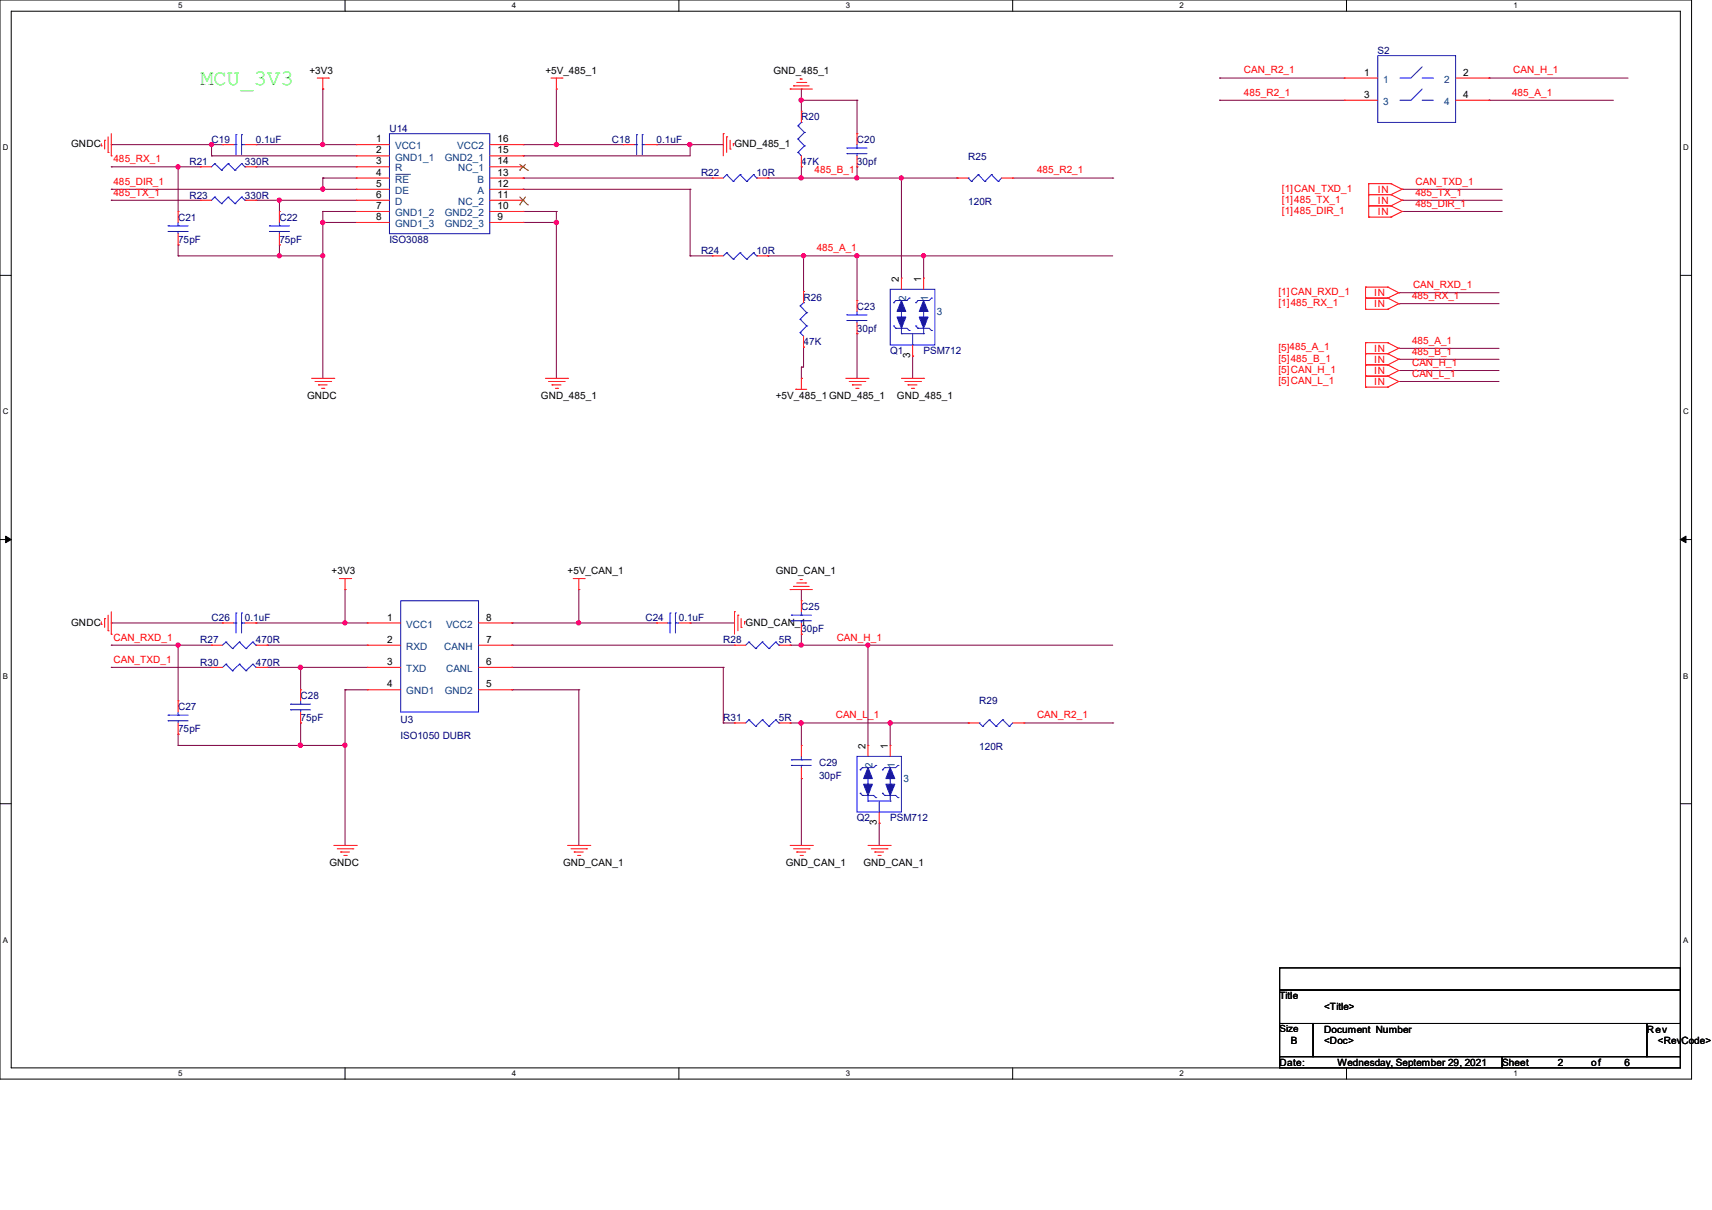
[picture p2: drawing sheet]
<svg xmlns="http://www.w3.org/2000/svg" width="297mm" height="210mm" viewBox="0 0 297 210" stroke-linecap="round" stroke-linejoin="round" font-family="sans-serif">
<path d="M0 0h293.5v187.3h-293.5zM1.9 1.9h289.6v183.4h-289.6z" fill="none" stroke="#000" stroke-width=".17"/>
<g fill="#fff">
<path d="M30.9 .2h.8v1.5h-.8z"/>
<path d="M30.9 185.5h.8v1.6h-.8z"/>
</g>
<path d="M59.9 0v1.9M59.9 185.3v2" fill="none" stroke="#000" stroke-width=".17"/>
<g fill="#fff">
<path d="M88.8 .2h.8v1.5h-.8z"/>
<path d="M88.8 185.5h.8v1.6h-.8z"/>
</g>
<path d="M117.8 0v1.9M117.8 185.3v2" fill="none" stroke="#000" stroke-width=".17"/>
<g fill="#fff">
<path d="M146.7 .2h.8v1.5h-.8z"/>
<path d="M146.7 185.5h.8v1.6h-.8z"/>
</g>
<path d="M175.7 0v1.9M175.7 185.3v2" fill="none" stroke="#000" stroke-width=".17"/>
<g fill="#fff">
<path d="M204.6 .2h.8v1.5h-.8z"/>
<path d="M204.6 185.5h.8v1.6h-.8z"/>
</g>
<path d="M233.6 0v1.9M233.6 185.3v2" fill="none" stroke="#000" stroke-width=".17"/>
<g fill="#fff">
<path d="M262.6 .2h.7v1.5h-.7z"/>
<path d="M262.6 185.5h.7v1.6h-.7z"/>
<path d="M.5 24.8h1v1.6h-1z"/>
<path d="M292 24.8h1v1.6h-1z"/>
<path d="M.5 70.7h1v1.5h-1z"/>
<path d="M292 70.7h1v1.5h-1z"/>
</g>
<path d="M0 47.8h1.9M291.5 47.8h2" fill="none" stroke="#000" stroke-width=".17"/>
<g fill="#fff">
<path d="M.5 116.5h.9v1.6h-.9z"/>
<path d="M292 116.5h.9v1.6h-.9z"/>
</g>
<path d="M0 93.6h1.9M291.5 93.6h2" fill="none" stroke="#000" stroke-width=".17"/>
<path d="M1 93l.9 .6-.9 .6zM291.5 93.6l1-.6v1.2z" fill="#000" stroke="#000" stroke-width=".17"/>
<g fill="#fff">
<path d="M.5 162.4h.9v1.5h-.9z"/>
<path d="M292 162.4h.9v1.5h-.9z"/>
</g>
<path d="M0 139.5h1.9M291.5 139.5h2M222 168h69.5v3.8h-69.5zM222 171.8h69.5v5.8h-69.5zM222 177.6h5.8v5.8h-5.8zM227.8 177.6h57.9v5.8h-57.9zM285.7 177.6h5.8v5.8h-5.8zM222 183.4h38.6v1.9h-38.6zM260.6 183.4h30.9v1.9h-30.9z" fill="none" stroke="#000" stroke-width=".17"/>
<g fill="none" stroke="#800040" stroke-width=".17">
<path d="M56 15.5h.1M56 15.5v9.6M96.5 15.5h.1M96.5 15.5v9.6M139 15.5h.1M139 17.4h.1M139 15.5v3.8M139 17.4h9.7M148.7 17.4h.1M148.7 17.4v5.8M211.6 13.5h.1M211.6 17.4h.1"/>
<path d="M211.6 17.4h21.6M211.6 13.5h21.6M258.3 17.4h.1M258.3 13.5h.1M258.3 17.4h21.6M258.3 13.5h24.1M19.3 29h.1M19.3 32.9h.1M19.3 34.8h.1M19.3 25.1h.1M19.3 29h15.5M19.3 34.8h15.5"/>
<path d="M19.3 32.9h42.5M19.3 25.1h19.3M30.9 29h.1M30.9 29v7.7M36.7 25.1h.1M36.7 27.1h.1M36.7 27.1h25.1M36.7 25.1v2M44.4 34.8h.1M44.4 29h.1M44.4 25.1h.1M44.4 29h17.4"/>
<path d="M44.4 34.8h17.4M44.4 25.1h17.4M48.5 34.8h.1M48.5 34.8v1.9M56 38.6h.1M56 25.1h.1M56 30.9h.1M56 32.9h.1M56 36.7h.1M56 30.9h5.8M56 30.9v2M56 36.7v29"/>
<path d="M56 36.7h5.8M56 38.6h5.8M90.8 25.1h.1M90.8 30.9h.1M90.8 27.1h.1M90.8 32.9h.1M90.8 38.6h.1M90.8 36.7h.1M90.8 32.9h28.9M90.8 25.1h17.3M90.8 30.9h32.8M90.8 36.7h5.7"/>
<path d="M90.8 38.6h5.7M96.5 25.1h.1M96.5 36.7h.1M96.5 38.6h.1M96.5 36.7v29M113.9 25.1h.1M113.9 25.1h11.6M119.7 25.1h.1M119.7 32.9h.1M119.7 25.1v2h-28.9M119.7 32.9v11.5M133.2 30.9h.1"/>
<path d="M133.2 30.9h32.8M139 29h.1M139 30.9h.1M139 29v1.9M148.7 30.9h.1M148.7 29h.1M148.7 29v1.9M156.4 30.9h.1M156.4 30.9v17.4M166 30.9h.1M175.7 30.9h17.3M193 30.9h.1"/>
<path d="M243.2 32.9h.1M243.2 34.8h.1M243.2 36.7h.1M243.2 34.8h17.4M243.2 32.9h17.4M243.2 36.7h17.4M30.9 42.5h.1M30.9 44.4h.1M30.9 42.5v1.9M30.9 44.4h25.1M48.5 42.5h.1M48.5 44.4h.1"/>
<path d="M48.5 42.5v1.9M56 44.4h.1M119.7 44.4h.1M119.7 44.4h3.9M133.2 44.4h.1M133.2 44.4h59.8M139.4 44.4h.1M139.4 44.4v6.2M148.7 44.4h.1M148.7 57.9h.1M148.7 44.4v7.8M148.7 57.9v7.8"/>
<path d="M160.2 44.4h.1M160.2 44.4v3.9M242.7 50.8h.1M242.7 52.7h.1M242.7 50.8h17.4M242.7 52.7h17.4M139 63.7h.1M139 65.7h.1M139 63.7v2M139.4 60.2h.1M139.4 60.2v3.5h-.4M158.3 61.8h.1"/>
<path d="M158.3 61.8v3.9M242.7 60.5h.1M242.7 62.4h.1M242.7 64.3h.1M242.7 66.2h.1M242.7 60.5h17.4M242.7 62.4h17.4M242.7 64.3h17.4M242.7 66.2h17.4M19.3 108.1h.1M19.3 115.8h.1M19.3 112h.1"/>
<path d="M19.3 112h17.4M19.3 108.1h19.3M19.3 115.8h17.4M30.9 112h.1M30.9 112v9.6M44.4 108.1h.1M44.4 108.1h19.3M46.4 112h.1M46.4 115.8h.1M46.4 112h17.3M46.4 115.8h17.3M52.2 115.8h.1"/>
<path d="M52.2 115.8v3.9M59.9 108.1h.1M59.9 102.3h.1M59.9 119.7h.1M59.9 102.3v5.8M59.9 119.7v27M59.9 119.7h3.8M88.8 112h.1M88.8 115.8h.1M88.8 119.7h.1M88.8 108.1h.1M88.8 112h38.6"/>
<path d="M88.8 108.1h25.1M88.8 115.8h36.7M88.8 119.7h11.6M100.4 119.7h.1M100.4 102.3h.1M100.4 108.1h.1M100.4 102.3v5.8M100.4 119.7v27M119.7 108.1h.1M119.7 108.1h7.7M125.5 115.8h.1M125.5 115.8v9.7"/>
<path d="M137.1 112h.1M137.1 112h55.9M139 112h.1M139 102.3h.1M139 110.1h.1M139 102.3v2M139 110.1v1.9M150.6 112h.1M150.6 112v17.4M30.9 129.4h.1M30.9 127.4h.1M30.9 127.4v2"/>
<path d="M30.9 129.4h29M52.2 125.5h.1M52.2 129.4h.1M52.2 125.5v3.9M59.9 129.4h.1M125.5 125.5h.1M125.5 125.5h1.9M137.1 125.5h.1M137.1 125.5h30.9M139 125.5h.1M139 135.1h.1M139 125.5v3.9"/>
<path d="M139 135.1v11.6M154.4 125.5h.1M154.4 125.5v3.9M168 125.5h.1M177.6 125.5h15.4M193 125.5h.1M152.5 142.9h.1M152.5 142.9v3.8"/>
</g>
<g fill="#f0f" stroke="#f0f" stroke-width=".17">
<circle cx="56" cy="32.8" r=".37"/>
<circle cx="150.6" cy="112" r=".36"/>
<circle cx="139" cy="112" r=".37"/>
<circle cx="154.4" cy="125.5" r=".38"/>
<circle cx="139" cy="125.5" r=".38"/>
<circle cx="52.1" cy="129.3" r=".38"/>
<circle cx="59.8" cy="108.1" r=".36"/>
<circle cx="59.8" cy="129.3" r=".37"/>
<circle cx="30.9" cy="112" r=".36"/>
<circle cx="52.1" cy="115.8" r=".38"/>
<circle cx="100.4" cy="108.1" r=".37"/>
<circle cx="48.5" cy="44.4" r=".36"/>
<circle cx="56" cy="25.1" r=".36"/>
<circle cx="36.7" cy="25.1" r=".36"/>
<circle cx="30.9" cy="29" r=".37"/>
<circle cx="48.5" cy="34.7" r=".36"/>
<circle cx="56" cy="38.6" r=".37"/>
<circle cx="56" cy="44.4" r=".36"/>
<circle cx="96.5" cy="25.1" r=".37"/>
<circle cx="119.7" cy="25.1" r=".37"/>
<circle cx="96.5" cy="38.6" r=".38"/>
<circle cx="139" cy="17.4" r=".37"/>
<circle cx="148.6" cy="30.9" r=".37"/>
<circle cx="139" cy="30.9" r=".37"/>
<circle cx="156.4" cy="30.9" r=".36"/>
<circle cx="148.6" cy="44.4" r=".37"/>
<circle cx="139.4" cy="44.4" r=".36"/>
<circle cx="160.2" cy="44.4" r=".36"/>
</g>
<g fill="none" stroke="#f00" stroke-width=".17">
<path d="M55 13.5h2M56 15.5h.1M56 13.5v2M57 13.5h.1M95.6 13.5h1.9M96.5 15.5h.1M96.5 13.5v2M97.5 13.5h.1M137.1 15.5h.1M137.1 15.5h3.8M137.7 14.9h.1M137.7 14.9h2.7"/>
<path d="M138.2 14.3h1.6M138.8 13.7h.1M138.8 13.7h.4M139 19.3h.1M139 19.3v2M139.8 14.3h.1M233.2 13.5h.1M233.2 17.4h.1M233.2 13.5h5.8M233.2 17.4h5.8M252.5 13.5h5.8M252.5 17.4h5.8"/>
<path d="M258.3 13.5h.1M258.3 17.4h.1M17.6 25.3h.1M17.6 24.9v.4M18.2 24.3h.1M18.2 24.3v1.6M18.8 26.5h.1M18.8 23.7v2.8M19.3 27.1h.1M19.3 23.2v3.9M30.9 36.7h.1M30.9 36.7v1.9"/>
<path d="M34.8 29h.1M34.8 34.8h.1M34.8 29h1.9M34.8 34.8h1.9M38.6 25.1h.1M38.6 25.1h2M42.5 25.1h1.9M42.5 29h1.9M42.5 34.8h1.9M44.4 29h.1M44.4 34.8h.1M44.4 25.1h.1"/>
<path d="M48.5 36.7h.1M48.5 36.7v1.9M61.8 25.1h.1M61.8 27.1h.1M61.8 29h.1M61.8 30.9h.1M61.8 32.9h.1M61.8 34.8h.1M61.8 36.7h.1M61.8 38.6h.1M61.8 25.1h5.8M61.8 29h5.8"/>
<path d="M61.8 30.9h5.8M61.8 27.1h5.8M61.8 32.9h5.8M61.8 34.8h5.8M61.8 36.7h5.8M61.8 38.6h5.8M85 25.1h5.8M85 29h5.8M85 30.9h5.8M85 27.1h5.8M85 32.9h5.8M85 34.8h5.8"/>
<path d="M85 36.7h5.8M85 38.6h5.8M90.8 38.6h.1M90.8 36.7h.1M90.8 34.8h.1M90.8 32.9h.1M90.8 30.9h.1M90.8 29h.1M90.8 27.1h.1M90.8 25.1h.1M108.1 25.1h.1M108.1 25.1h2"/>
<path d="M112 25.1h1.9M113.9 25.1h.1M123.6 30.9h.1M123.6 30.9h1.9M125.5 23.2h.1M125.5 23.2v3.9M126.1 23.7h.1M126.1 23.7v2.8M126.7 25.9h.1M126.7 24.3v1.6M127.2 24.9h.1M127.2 24.9v.4"/>
<path d="M131.3 30.9h1.9M133.2 30.9h.1M139 29h.1M139 27.1v1.9M148.7 29h.1M148.7 23.2h.1M148.7 23.2v1.9M148.7 27.1v1.9M166 30.9h.1M166 30.9h2M173.7 30.9h2M175.7 30.9h.1"/>
<path d="M237.4 33.8h.1M237.4 31.9h.1M237.4 35.7h.1M237.4 37.7h.1M237.4 31.9h3.9M237.4 33.8h3.9M237.4 31.9v5.8M237.4 35.7h3.9M237.4 37.7h3.9M241.3 31.9h.1M241.3 33.8h.1M241.3 35.7h.1"/>
<path d="M241.3 37.7h.1M241.3 31.9l1.9 1M241.3 33.8l1.9 1M241.3 35.7l1.9 1M243.2 32.9h.1M243.2 34.8h.1M243.2 36.7h.1M243.2 32.9l-1.9 .9M243.2 34.8l-1.9 .9M243.2 36.7l-1.9 1M30.9 42.5h.1M30.9 40.6v1.9"/>
<path d="M48.5 42.5h.1M48.5 40.6v1.9M123.6 44.4h.1M123.6 44.4h1.9M131.3 44.4h1.9M133.2 44.4h.1M139.4 50.6h.1M139.4 50.6v1.9M139.4 58.3v1.9M148.7 57.9h.1M148.7 52.2h.1M148.7 52.2v1.9"/>
<path d="M148.7 56v1.9M156.4 48.3h.1M156.4 48.3v1.9M158.3 59.9v1.9M160.2 48.3h.1M160.2 48.3v1.9M236.9 59.5h.1M236.9 51.7h.1M236.9 49.8h.1M236.9 53.7h.1M236.9 59.5h3.8M236.9 49.8v3.9"/>
<path d="M236.9 59.5v7.7M236.9 49.8h3.8M236.9 51.7h3.8M236.9 53.7h3.8M240.7 59.5h.1M240.7 49.8h.1M240.7 51.7h.1M240.7 53.7h.1M240.7 59.5l2 1M240.7 49.8l2 1M240.7 51.7l2 1M242.7 50.8h.1"/>
<path d="M242.7 52.7h.1M242.7 50.8l-2 .9M242.7 52.7l-2 1M54.1 65.7h3.8M54.7 66.2h2.7M55.2 66.8h.1M55.2 66.8h1.6M55.8 67.4h.4M56.2 67.4h.1M57.4 66.2h.1M57.9 65.7h.1M94.6 65.7h3.9"/>
<path d="M95.2 66.2h2.7M95.8 66.8h.1M95.8 66.8h1.5M96.4 67.4h.3M96.7 67.4h.1M97.9 66.2h.1M98.5 65.7h.1M138 67.6h.1M138 67.6h2M139 65.7h.1M139 65.7v1.9M139.4 60.2h.1"/>
<path d="M146.7 65.7h3.9M147.3 66.2h2.7M147.9 66.8h.1M147.9 66.8h1.5M148.5 67.4h.3M148.8 67.4h.1M150 66.2h.1M150.6 65.7h.1M156.4 65.7h3.8M157 66.2h2.7M157.5 66.8h.1M157.5 66.8h1.6"/>
<path d="M158.1 67.4h.4M158.3 61.8h.1M158.5 67.4h.1M159.7 66.2h.1M160.2 65.7h.1M236.9 61.4h.1M236.9 63.3h.1M236.9 65.3h.1M236.9 67.2h.1M236.9 61.4h3.8M236.9 63.3h3.8M236.9 65.3h3.8"/>
<path d="M236.9 67.2h3.8M240.7 61.4h.1M240.7 63.3h.1M240.7 65.3h.1M240.7 67.2h.1M240.7 61.4l2 1M240.7 63.3l2 1M240.7 65.3l2 .9M242.7 60.5h.1M242.7 62.4h.1M242.7 64.3h.1M242.7 66.2h.1"/>
<path d="M242.7 60.5l-2 .9M242.7 62.4l-2 .9M242.7 64.3l-2 1M242.7 66.2l-2 1M17.6 108.3h.1M17.6 107.9v.4M18.2 107.4h.1M18.2 107.4v1.5M18.8 109.5h.1M18.8 106.8v2.7M19.3 110.1h.1M19.3 106.2v3.9"/>
<path d="M36.7 115.8h.1M36.7 112h.1M36.7 115.8h1.9M36.7 112h1.9M38.6 108.1h.1M38.6 108.1h2M42.5 108.1h1.9M44.4 108.1h.1M44.4 115.8h2M44.4 112h2M46.4 115.8h.1M46.4 112h.1"/>
<path d="M52.2 119.7h.1M52.2 119.7v1.9M58.9 100.4h1.9M59.9 102.3h.1M59.9 100.4v1.9M60.8 100.4h.1M63.7 108.1h.1M63.7 112h.1M63.7 115.8h.1M63.7 119.7h.1M63.7 108.1h5.8M63.7 115.8h5.8"/>
<path d="M63.7 112h5.8M63.7 119.7h5.8M83 108.1h5.8M83 115.8h5.8M83 112h5.8M83 119.7h5.8M88.8 119.7h.1M88.8 115.8h.1M88.8 112h.1M88.8 108.1h.1M99.4 100.4h1.9M100.4 102.3h.1"/>
<path d="M100.4 100.4v1.9M101.3 100.4h.1M113.9 108.1h.1M113.9 108.1h1.9M117.8 108.1h1.9M119.7 108.1h.1M127.4 106.2h.1M127.4 112h.1M127.4 106.2v3.9M127.4 112h2M128 106.8h.1M128 106.8v2.7"/>
<path d="M128.6 108.9h.1M128.6 107.4v1.5M129.2 107.9h.1M129.2 107.9v.4M135.1 112h2M137.1 102.3h.1M137.1 112h.1M137.1 102.3h3.8M137.7 101.8h.1M137.7 101.8h2.7M138.2 101.2h1.6M138.8 100.6h.1"/>
<path d="M138.8 100.6h.4M139 110.1h.1M139 104.3h.1M139 104.3v1.9M139 108.1v2M139.8 101.2h.1M30.9 127.4h.1M30.9 121.6h.1M30.9 121.6v2M30.9 125.5v1.9M52.2 125.5h.1M52.2 123.6v1.9"/>
<path d="M127.4 125.5h.1M127.4 125.5h2M135.1 125.5h2M137.1 125.5h.1M139 135.1h.1M139 129.4h.1M139 129.4v1.9M139 133.2v1.9M150.6 129.4h.1M150.6 129.4v1.9M154.4 129.4h.1M154.4 129.4v1.9"/>
<path d="M168 125.5h.1M168 125.5h1.9M175.7 125.5h1.9M177.6 125.5h.1M57.9 146.7h3.9M58.5 147.3h2.7M59.1 147.9h.1M59.1 147.9h1.5M59.6 148.5h.5M60.1 148.5h.1M61.2 147.3h.1M61.8 146.7h.1"/>
<path d="M98.5 146.7h3.8M99.1 147.3h2.7M99.6 147.9h.1M99.6 147.9h1.6M100.2 148.5h.4M100.6 148.5h.1M101.8 147.3h.1M102.3 146.7h.1M137.1 146.7h3.8M137.7 147.3h2.7M138.2 147.9h.1M138.2 147.9h1.6"/>
<path d="M138.8 148.5h.4M139.2 148.5h.1M140.4 147.3h.1M140.9 146.7h.1M150.6 146.7h3.8M151.2 147.3h2.7M151.8 147.9h.1M151.8 147.9h1.5M152.3 148.5h.4M152.5 142.9h.1M152.5 140.9v2M152.7 148.5h.1"/>
<path d="M153.9 147.3h.1M154.4 146.7h.1"/>
</g>
<g fill="none" stroke="#00f" stroke-width=".17">
<path d="M239 9.7h13.5v11.6h-13.5zM246.7 11.6l-1.9 1.9h-1.9M246.7 15.5l-1.9 1.9h-1.9M246.7 13.5h2M246.7 17.4h2M29.2 39.2h.1M29.2 39.2h3.4M30.9 39.2h.1M30.9 38.6v.6M37.3 28.4h.1M37.3 34.2h.1M37.3 28.4l-.6 .6"/>
<path d="M37.3 28.4l1.1 1.1M37.3 34.2l-.6 .6M37.3 34.2l1.1 1.1M38.4 29.5h.1M38.4 35.3h.1M39.6 28.4h.1M39.6 34.2h.1M39.6 28.4l-1.2 1.1M39.6 28.4l1.2 1.1M39.6 34.2l-1.2 1.1M39.6 34.2l1.2 1.1M40.6 25.1h.3"/>
<path d="M40.8 29.5h.1M40.8 35.3h.1M40.9 25.1h.1M40.9 23.4h.1M40.9 23.4v3.4M41.9 28.4h.1M41.9 34.2h.1M41.9 23.4h.1M41.9 25.1h.1M41.9 25.1h.6M41.9 28.4l-1.1 1.1M41.9 28.4l.6 .6"/>
<path d="M41.9 23.4v3.4M41.9 34.2l-1.1 1.1M41.9 34.2l.6 .6M42.5 29h.1M42.5 34.8h.1M46.7 39.2h.1M46.7 39.2h3.5M48.5 39.2h.1M48.5 38.6v.6M67.6 23.2h17.4v17.4h-17.4zM110.1 25.1h.3M110.4 25.1h.1"/>
<path d="M110.4 23.4h.1M110.4 23.4v3.4M111.4 23.4h.1M111.4 25.1h.1M111.4 25.1h.6M111.4 23.4v3.4M126.1 30.3h.1M126.1 30.3l-.6 .6M126.1 30.3l1.1 1.2M127.2 31.5h.1M128.4 30.3h.1M128.4 30.3l-1.2 1.2"/>
<path d="M128.4 30.3l1.1 1.2M129.5 31.5h.1M130.7 30.3h.1M130.7 30.3l-1.2 1.2M130.7 30.3l.6 .6M131.3 30.9h.1M138.4 26.5h.1M138.4 24.1h.1M138.4 21.8h.1M138.4 26.5l.6 .6M138.4 24.1l1.2 1.2M138.4 21.8l1.2 1.2"/>
<path d="M139 21.3h.1M139 21.3l-.6 .5M139.6 25.3h.1M139.6 23h.1M139.6 25.3l-1.2 1.2M139.6 23l-1.2 1.1M146.9 25.7h.1M146.9 26.7h.1M146.9 25.7h3.5M146.9 26.7h3.5M148.7 26.7h.1M148.7 25.7h.1"/>
<path d="M148.7 25.1v.6M148.7 26.7v.4M168 30.9h.1M168 30.9l.5 .6M168.5 31.5h.1M169.7 30.3h.1M169.7 30.3l1.2 1.2M169.7 30.3l-1.2 1.2M170.9 31.5h.1M172 30.3h.1M172 30.3l1.2 1.2M172 30.3l-1.1 1.2"/>
<path d="M173.2 31.5h.1M173.7 30.9l-.5 .6M29.2 40.2h.1M29.2 40.2h3.4M30.9 40.2h.1M30.9 40.2v.4M46.7 40.2h.1M46.7 40.2h3.5M48.5 40.2h.1M48.5 40.2v.4M126.1 43.9h.1M126.1 43.9l-.6 .5"/>
<path d="M126.1 43.9l1.1 1.1M127.2 45h.1M128.4 43.9h.1M128.4 43.9l-1.2 1.1M128.4 43.9l1.1 1.1M129.5 45h.1M130.7 43.9h.1M130.7 43.9l-1.2 1.1M130.7 43.9l.6 .5M131.3 44.4h.1M138.8 57.7h.1M138.8 55.4h.1"/>
<path d="M138.8 53.1h.1M138.8 57.7l.6 .6M138.8 55.4l1.2 1.2M138.8 53.1l1.2 1.2M139.4 52.5h.1M139.4 52.5l-.6 .6M140 56.6h.1M140 54.3h.1M140 56.6l-1.2 1.1M140 54.3l-1.2 1.1M146.9 54.7h.1M146.9 55.6h.1"/>
<path d="M146.9 54.7h3.5M146.9 55.6h3.5M148.7 55.6h.1M148.7 54.7h.1M148.7 54.1v.6M148.7 55.6v.4M154.4 50.2h7.8v9.7h-7.8zM155 52.5h.1M155 56.6h.1M155 56.6l.4 .4M155.4 57h.1M155.4 52.2h.1"/>
<path d="M155.4 57h2l.3 .4M155.4 52.2l-.4 .3M156.4 55h.1M156.4 57.9h.1M156.4 57h.1M156.4 54.1v.9M156.4 57v.9M156.4 57.9h3.8M157.7 51.7h.1M157.7 57.4h.1M157.7 51.7l-.3 .5h-2M158.3 59.9h.1"/>
<path d="M158.3 57.9v2M158.9 52.5h.1M158.9 56.6h.1M158.9 56.6l.4 .4M159.3 57h.1M159.3 52.2h.1M159.3 57h1.9l.4 .4M159.3 52.2l-.4 .3M160.2 55h.1M160.2 57.9h.1M160.2 54.1v.9M160.2 57v.9"/>
<path d="M161.6 51.7h.1M161.6 57.4h.1M161.6 51.7l-.4 .5h-1.9M39.2 115.3h.1M39.2 111.4h.1M39.2 115.3l-.6 .5M39.2 115.3l1.1 1.1M39.2 111.4l-.6 .6M39.2 111.4l1.1 1.2M40.3 116.4h.1M40.3 112.6h.1M40.6 108.1h.3"/>
<path d="M40.9 108.1h.1M40.9 106.4h.1M40.9 106.4v3.5M41.5 115.3h.1M41.5 111.4h.1M41.5 115.3l-1.2 1.1M41.5 115.3l1.2 1.1M41.5 111.4l-1.2 1.2M41.5 111.4l1.2 1.2M41.9 106.4h.1M41.9 108.1h.1M41.9 108.1h.6"/>
<path d="M41.9 106.4v3.5M42.7 116.4h.1M42.7 112.6h.1M43.9 115.3h.1M43.9 111.4h.1M43.9 115.3l-1.2 1.1M43.9 115.3l.5 .5M43.9 111.4l-1.2 1.2M43.9 111.4l.5 .6M44.4 115.8h.1M44.4 112h.1M69.5 104.3h13.5v19.3h-13.5z"/>
<path d="M115.8 108.1h.4M116.2 108.1h.1M116.2 106.4h.1M116.2 106.4v3.5M117.2 106.4h.1M117.2 108.1h.1M117.2 108.1h.6M117.2 106.4v3.5M129.9 111.4h.1M129.9 111.4l-.5 .6M129.9 111.4l1.2 1.2M131.1 112.6h.1"/>
<path d="M132.2 111.4h.1M132.2 111.4l-1.1 1.2M132.2 111.4l1.2 1.2M133.4 112.6h.1M134.6 111.4h.1M134.6 111.4l-1.2 1.2M134.6 111.4l.5 .6M135.1 112h.1M137.3 106.8h.1M137.3 107.7h.1M137.3 106.8h3.5M137.3 107.7h3.5"/>
<path d="M139 107.7h.1M139 106.8h.1M139 106.2v.6M139 107.7v.4M29.2 124.1h.1M29.2 125.1h.1M29.2 124.1h3.4M29.2 125.1h3.4M30.9 125.1h.1M30.9 124.1h.1M30.9 123.6v.5M30.9 125.1v.4"/>
<path d="M50.4 122.2h.1M50.4 123.2h.1M50.4 122.2h3.5M50.4 123.2h3.5M52.2 123.2h.1M52.2 122.2h.1M52.2 121.6v.6M52.2 123.2v.4M129.9 124.9h.1M129.9 124.9l-.5 .6M129.9 124.9l1.2 1.2M131.1 126.1h.1"/>
<path d="M132.2 124.9h.1M132.2 124.9l-1.1 1.2M132.2 124.9l1.2 1.2M133.4 126.1h.1M134.6 124.9h.1M134.6 124.9l-1.2 1.2M134.6 124.9l.5 .6M135.1 125.5h.1M137.3 131.9h.1M137.3 132.8h.1M137.3 131.9h3.5M137.3 132.8h3.5"/>
<path d="M139 132.8h.1M139 131.9h.1M139 131.3v.6M139 132.8v.4M148.7 131.3h7.7v9.6h-7.7zM149.2 133.6h.1M149.2 137.7h.1M149.2 137.7l.4 .3M149.6 138h.1M149.6 133.2h.1M149.6 138h2l.3 .4M149.6 133.2l-.4 .4"/>
<path d="M150.6 136.1h.1M150.6 139h.1M150.6 138h.1M150.6 135.1v1M150.6 138v1M150.6 139h3.8M151.9 132.8h.1M151.9 138.4h.1M151.9 132.8l-.3 .4h-2M152.5 139v1.9M153.1 133.6h.1M153.1 137.7h.1"/>
<path d="M153.1 137.7l.4 .3M153.5 138h.1M153.5 133.2h.1M153.5 138h1.9l.4 .4M153.5 133.2l-.4 .4M154.4 136.1h.1M154.4 139h.1M154.4 135.1v1M154.4 138v1M155.8 132.8h.1M155.8 138.4h.1M155.8 132.8l-.4 .4h-1.9"/>
<path d="M169.9 125.5h.1M169.9 125.5l.6 .6M170.5 126.1h.1M171.6 124.9h.1M171.6 124.9l1.2 1.2M171.6 124.9l-1.1 1.2M172.8 126.1h.1M173.9 124.9h.1M173.9 124.9l1.2 1.2M173.9 124.9l-1.1 1.2M175.1 126.1h.1M175.7 125.5l-.6 .6"/>
<path d="M152.5 140.9h.1"/>
</g>
<g fill="#00f" stroke="#00f" stroke-width=".17">
<path d="M153.7 136.1h1.5l-.8 1.9z" fill-rule="evenodd"/>
<path d="M154.4 133.2l.8 1.9h-1.5z" fill-rule="evenodd"/>
<path d="M150.6 133.2l.7 1.9h-1.5z" fill-rule="evenodd"/>
<path d="M149.8 136.1h1.5l-.7 1.9z" fill-rule="evenodd"/>
<path d="M159.5 55h1.5l-.8 2z" fill-rule="evenodd"/>
<path d="M160.2 52.2l.8 1.9h-1.5z" fill-rule="evenodd"/>
<path d="M156.4 52.2l.7 1.9h-1.5z" fill-rule="evenodd"/>
<path d="M155.6 55h1.5l-.7 2z" fill-rule="evenodd"/>
</g>
<path d="M68.6 30.3h2.5M71.1 30.3h.1" fill="none" stroke="#004080" stroke-width=".17"/>
<path d="M90.1 35.6h.1M90.1 29.6h.1M90.1 34.1l1.4 1.5M90.1 28.5l1.4 1.1M91.2 34.1l-1.1 1.5M91.2 28.5l-1.1 1.1M91.5 35.6h.1M91.5 29.6h.1" fill="none" stroke="#804000" stroke-width=".17"/>
<text font-size="3.8" fill="#0f0" x="34.8" y="14.7">MCU_3V3</text>
<g font-size="1.7" fill="#000080">
<text x="239" y="9.4">S2</text>
<text x="67.6" y="22.9">U14</text>
<text x="139" y="20.9">R20</text>
<text x="32.8" y="28.7">R21</text>
<text x="36.7" y="24.8">C19</text>
<text x="42.5" y="28.7">330R</text>
<text x="44.4" y="24.8">0.1uF</text>
<text x="106.2" y="24.8">C18</text>
<text x="113.9" y="24.8">0.1uF</text>
<text x="139" y="28.7">47K</text>
<text x="148.7" y="24.8">C20</text>
<text x="148.7" y="28.7">30pf</text>
<text x="168" y="27.7">R25</text>
<text x="32.8" y="34.5">R23</text>
<text x="42.5" y="34.5">330R</text>
<text x="121.6" y="30.6">R22</text>
<text x="131.3" y="30.6">10R</text>
<text x="168" y="35.6">120R</text>
<text x="30.9" y="38.3">C21</text>
<text x="48.5" y="38.3">C22</text>
<text x="30.9" y="42.2">75pF</text>
<text x="48.5" y="42.2">75pF</text>
<text x="67.6" y="42.2">ISO3088</text>
<text x="121.6" y="44.1">R24</text>
<text x="131.3" y="44.1">10R</text>
<text x="139.4" y="52.2">R26</text>
<text x="148.7" y="53.8">C23</text>
<text x="139.4" y="59.9">47K</text>
<text x="148.7" y="57.6">30pf</text>
<text x="154.4" y="61.5">Q1</text>
<text x="160.2" y="61.5">PSM712</text>
<text x="36.7" y="107.8">C26</text>
<text x="42.5" y="107.8">0.1uF</text>
<text x="112" y="107.8">C24</text>
<text x="117.8" y="107.8">0.1uF</text>
<text x="139" y="105.9">C25</text>
<text x="34.8" y="111.7">R27</text>
<text x="44.4" y="111.7">470R</text>
<text x="125.5" y="111.7">R28</text>
<text x="135.1" y="111.7">5R</text>
<text x="139" y="109.7">30pF</text>
<text x="34.8" y="115.5">R30</text>
<text x="44.4" y="115.5">470R</text>
<text x="30.9" y="123.2">C27</text>
<text x="52.2" y="121.3">C28</text>
<text x="52.2" y="125.2">75pF</text>
<text x="69.5" y="125.6">U3</text>
<text x="125.5" y="125.2">R31</text>
<text x="135.1" y="125.2">5R</text>
<text x="169.9" y="122.3">R29</text>
<text x="30.9" y="127.1">75pF</text>
<text x="69.5" y="128.3">ISO1050 DUBR</text>
<text x="169.9" y="130.2">120R</text>
<text x="142.1" y="132.9">C29</text>
<text x="142.1" y="135.2">30pF</text>
<text x="148.7" y="142.5">Q2</text>
<text x="154.4" y="142.5">PSM712</text>
</g>
<g font-size="1.7">
<text x="53.7" y="12.8">+3V3</text>
<text x="94.6" y="12.8">+5V_485_1</text>
<text x="134.2" y="12.8">GND_485_1</text>
<text x="236.7" y="13.1">1</text>
<text x="236.7" y="17">3</text>
<text x="253.8" y="13.1">2</text>
<text x="253.8" y="17">4</text>
<text x="12.4" y="25.6">GNDC</text>
<text x="65.2" y="24.7">1</text>
<text x="65.2" y="26.6">2</text>
<text x="65.2" y="28.5">3</text>
<text x="86.3" y="28.5">14</text>
<text x="86.3" y="26.6">15</text>
<text x="86.3" y="24.7">16</text>
<text x="127.4" y="25.6">GND_485_1</text>
<text x="65.2" y="30.5">4</text>
<text x="65.2" y="32.4">5</text>
<text x="65.2" y="34.3">6</text>
<text x="86.3" y="34.3">11</text>
<text x="86.3" y="32.4">12</text>
<text x="86.3" y="30.5">13</text>
<text x="65.2" y="36.3">7</text>
<text x="65.2" y="38.2">8</text>
<text x="86.3" y="38.2">9</text>
<text x="86.3" y="36.3">10</text>
<text x="156" y="48.9" transform="rotate(-90 156 48.9)">2</text>
<text x="159.8" y="48.9" transform="rotate(-90 159.8 48.9)">1</text>
<text x="157.9" y="62.2" transform="rotate(-90 157.9 62.2)">3</text>
<text x="53.3" y="69.2">GNDC</text>
<text x="93.8" y="69.2">GND_485_1</text>
<text x="134.6" y="69.2">+5V_485_1 GND_485_1</text>
<text x="155.6" y="69.2">GND_485_1</text>
<text x="57.5" y="99.7">+3V3</text>
<text x="98.5" y="99.7">+5V_CAN_1</text>
<text x="134.6" y="99.7">GND_CAN_1</text>
<text x="67.2" y="107.7">1</text>
<text x="84.4" y="107.7">8</text>
<text x="12.4" y="108.6">GNDC</text>
<text x="67.2" y="111.5">2</text>
<text x="84.4" y="111.5">7</text>
<text x="129.4" y="108.6">GND_CAN_1</text>
<text x="67.2" y="115.4">3</text>
<text x="67.2" y="119.3">4</text>
<text x="84.4" y="119.3">5</text>
<text x="84.4" y="115.4">6</text>
<text x="150.2" y="129.9" transform="rotate(-90 150.2 129.9)">2</text>
<text x="154" y="129.9" transform="rotate(-90 154 129.9)">1</text>
<text x="152.1" y="143.3" transform="rotate(-90 152.1 143.3)">3</text>
<text x="57.1" y="150.3">GNDC</text>
<text x="97.7" y="150.3">GND_CAN_1</text>
<text x="136.3" y="150.3">GND_CAN_1</text>
<text x="149.8" y="150.3">GND_CAN_1</text>
<text x="222" y="173.4">Title</text>
<text x="222" y="179.2">Size</text>
<text x="229.7" y="175.3">&lt;Title&gt;</text>
<text x="229.7" y="179.2">Document Number</text>
<text x="285.7" y="179.2">Rev</text>
<text x="222" y="185">Date:</text>
<text x="223.9" y="181.1">B</text>
<text x="229.7" y="181.1">&lt;Doc&gt;</text>
<text x="232.1" y="185">Wednesday, September 29, 2021</text>
<text x="260.6" y="185">Sheet</text>
<text x="270.2" y="185">2</text>
<text x="276.1" y="185">of</text>
<text x="281.8" y="185">6</text>
<text x="287.6" y="181.1">&lt;RevCode&gt;</text>
</g>
<g font-size="1.7" fill="#f00">
<text x="215.8" y="12.7">CAN_R2_1</text>
<text x="215.8" y="16.6">485_R2_1</text>
<text x="262.3" y="16.6">485_A_1</text>
<text x="262.5" y="12.7">CAN_H_1</text>
<text x="19.7" y="28.2">485_RX_1</text>
<text x="19.7" y="32">485_DIR_1</text>
<text x="19.7" y="34">485_TX_1</text>
<text x="141.3" y="30.1">485_B_1</text>
<text x="179.9" y="30.1">485_R2_1</text>
<text x="222.4" y="33.3">[1]CAN_TXD_1</text>
<text x="222.4" y="35.2">[1]485_TX_1</text>
<text x="239" y="33.5">IN</text>
<text x="239" y="35.4">IN</text>
<text x="245.6" y="32">CAN_TXD_1</text>
<text x="245.6" y="34">485_TX_1</text>
<text x="245.6" y="35.9">485_DIR_1</text>
<text x="222.4" y="37.1">[1]485_DIR_1</text>
<text x="239" y="37.3">IN</text>
<text x="141.7" y="43.6">485_A_1</text>
<text x="221.8" y="51.2">[1]CAN_RXD_1</text>
<text x="221.8" y="53.2">[1]485_RX_1</text>
<text x="238.4" y="51.4">IN</text>
<text x="238.4" y="53.3">IN</text>
<text x="245" y="51.9">485_RX_1</text>
<text x="245.1" y="50">CAN_RXD_1</text>
<text x="245" y="59.6">485_A_1</text>
<text x="221.8" y="60.9">[5]485_A_1</text>
<text x="221.8" y="62.8">[5]485_B_1</text>
<text x="221.8" y="64.8">[5]CAN_H_1</text>
<text x="238.4" y="61.1">IN</text>
<text x="238.4" y="63">IN</text>
<text x="238.4" y="64.9">IN</text>
<text x="245" y="61.6">485_B_1</text>
<text x="245" y="63.5">CAN_H_1</text>
<text x="245" y="65.4">CAN_L_1</text>
<text x="221.8" y="66.7">[5]CAN_L_1</text>
<text x="238.4" y="66.9">IN</text>
<text x="19.7" y="111.2">CAN_RXD_1</text>
<text x="145.1" y="111.2">CAN_H_1</text>
<text x="19.7" y="115">CAN_TXD_1</text>
<text x="145" y="124.7">CAN_L_1</text>
<text x="179.9" y="124.7">CAN_R2_1</text>
</g>
<g font-size="1.7" fill="#004080">
<text x="240" y="14.4">1</text>
<text x="250.5" y="14.4">2</text>
<text x="240" y="18.2">3</text>
<text x="250.5" y="18.2">4</text>
<text x="68.5" y="25.9">VCC1</text>
<text x="68.5" y="27.9">GND1_1</text>
<text x="68.5" y="29.8">R</text>
<text x="77.2" y="27.9">GND2_1</text>
<text x="79.3" y="25.9">VCC2</text>
<text x="79.5" y="29.8">NC_1</text>
<text x="68.5" y="31.7">RE</text>
<text x="68.5" y="33.7">DE</text>
<text x="68.5" y="35.6">D</text>
<text x="79.5" y="35.6">NC_2</text>
<text x="82.8" y="33.7">A</text>
<text x="82.8" y="31.7">B</text>
<text x="68.5" y="37.5">GND1_2</text>
<text x="68.5" y="39.4">GND1_3</text>
<text x="77.2" y="39.4">GND2_3</text>
<text x="77.2" y="37.5">GND2_2</text>
<text x="157.2" y="52.2" transform="rotate(-90 157.2 52.2)">2</text>
<text x="161" y="52.2" transform="rotate(-90 161 52.2)">1</text>
<text x="162.5" y="54.7">3</text>
<text x="70.5" y="108.9">VCC1</text>
<text x="70.5" y="112.8">RXD</text>
<text x="77.1" y="112.8">CANH</text>
<text x="77.4" y="108.9">VCC2</text>
<text x="70.5" y="116.6">TXD</text>
<text x="77.4" y="116.6">CANL</text>
<text x="70.5" y="120.5">GND1</text>
<text x="77.2" y="120.5">GND2</text>
<text x="151.4" y="133.2" transform="rotate(-90 151.4 133.2)">2</text>
<text x="155.2" y="133.2" transform="rotate(-90 155.2 133.2)">1</text>
<text x="156.7" y="135.8">3</text>
</g>
<g font-size="1.4">
<text x="30.9" y="1.4">5</text>
<text x="88.8" y="1.4">4</text>
<text x="146.7" y="1.4">3</text>
<text x="204.6" y="1.4">2</text>
<text x="262.6" y="1.4">1</text>
<text x=".5" y="26.1">D</text>
<text x="292" y="26.1">D</text>
<text x=".5" y="71.9">C</text>
<text x="292" y="71.9">C</text>
<text x=".5" y="117.8">B</text>
<text x="292" y="117.8">B</text>
<text x=".5" y="163.6">A</text>
<text x="292" y="163.6">A</text>
<text x="30.9" y="186.8">5</text>
<text x="88.8" y="186.8">4</text>
<text x="146.7" y="186.8">3</text>
<text x="204.6" y="186.8">2</text>
<text x="262.6" y="186.8">1</text>
</g>
</svg>
